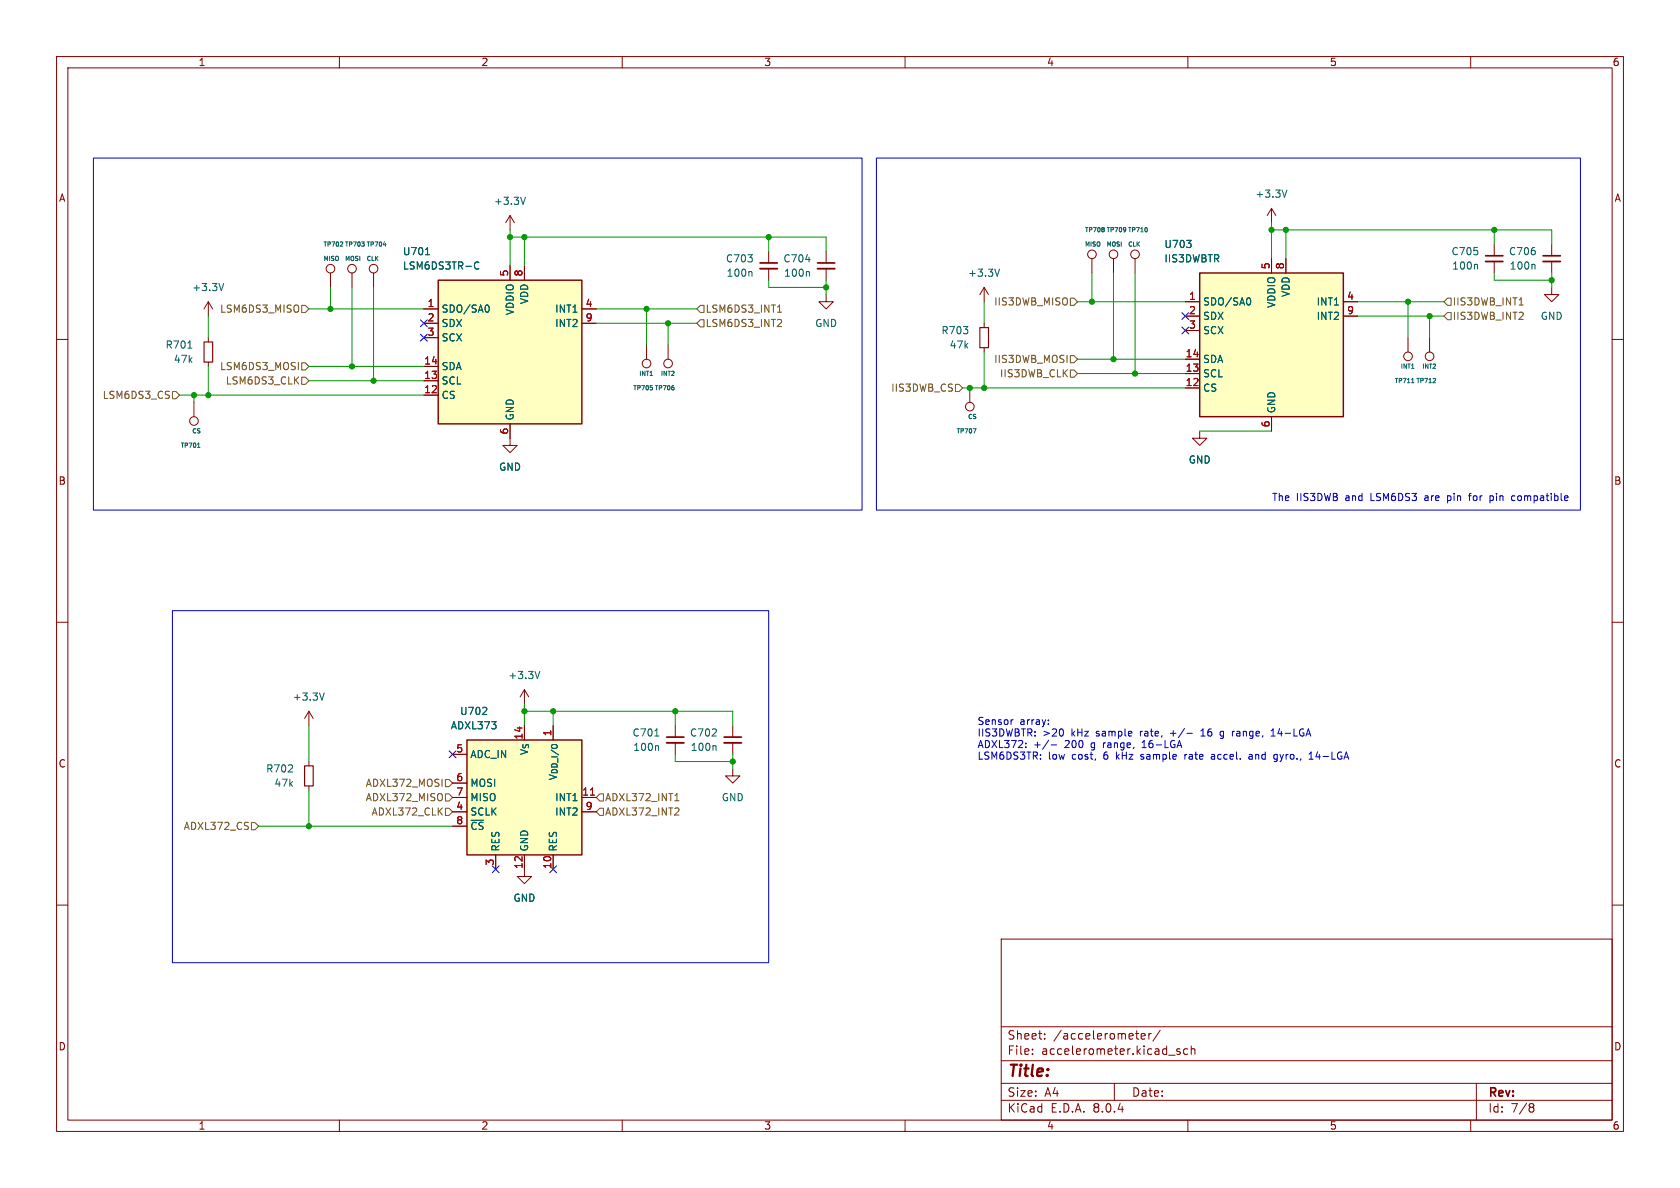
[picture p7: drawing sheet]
<svg xmlns="http://www.w3.org/2000/svg" width="297mm" height="210mm" viewBox="0 0 297 210" stroke-linecap="round" stroke-linejoin="round" font-family="sans-serif">
<g fill="none" stroke="#840000" stroke-width=".18">
<path d="M10 10h277v190h-277zM12 12h273v186h-273zM60 10v2M110 10v2M160 10v2M210 10v2M260 10v2M90.2 38.1l-.8 1.3M90.2 38.1v2.5M90.2 38.1l.7 1.3M10 60h2M36.8 53.3l-.7 1.3"/>
<path d="M36.8 53.3v2.6M36.8 59.7v.8M36.8 53.3l.8 1.3M58.4 48.3v2.5M62.2 48.3v2.5M66 48.3v2.5M146 44.5v2M146 47.5v2M264.2 43.2v2M264.2 46.2v2.1M285 60h2M34.3 71.1v2.6"/>
<path d="M36.8 64v.8M90.2 77.5v1.2h1.2l-1.2 1.3-1.3-1.3h1.3M114.3 61v2.5M10 110h2M285 110h2M92.7 121.9l-.8 1.3M92.7 121.9v2.6M92.7 121.9l.8 1.3M10 160h2M285 160h2M177 166h108v32h-108zM60 198v2"/>
<path d="M110 198v2M160 198v2M177 194.5h108M177 191.5h108M177 187.5h108M177 181.5h108M182.5 186.3v.1M182.5 185.5v.1M184.7 183.6v.1M184.7 182.8v.1M197 191.5v3M201.7 183.2l.8-.1-.1-.3-.4-.1-.3 .2 .1 .7h.6"/>
<path d="M203.1 182.7v1M203.5 182.7l-.3 .1-.1 .2M205.1 182.1l-1.3 2M208.6 185.5l-.4-.1-.2 .2 .1 .2 .5 .2v.3h-.6M210 185.5l-.5-.1-.3 .3v.4l.2 .2h.6M210 198v2M210.6 185.5l.2-.1 .4 .1v.9M210.6 184.9v1.5M260 198v2M261 191.5v6.5M270.6 195.1h.3l.3 .3-.3 .3M270.6 195.7h.3"/>
<path d="M270.9 195.7l.2 .2 .1 .4-.3 .3h-.3"/>
<circle cx="58.4" cy="47.5" r=".76"/>
<circle cx="62.2" cy="47.5" r=".76"/>
<circle cx="66" cy="47.5" r=".76"/>
<circle cx="34.3" cy="74.4" r=".76"/>
<circle cx="114.3" cy="64.3" r=".76"/>
</g>
<path d="M92.9 34.9l-.4 1.2M39.6 50.1l-.5 1.3M67.8 43.3h.4M142.4 45.9h.8M142.9 48l.2 .2v.6M261 46.7l.2 .2v.7M33.2 61.5h.7M34.9 79.1h.4M35.1 78.4v-.1v.8M114.9 66.4h.5M95.4 118.7l-.4 1.3" fill="none" stroke="#006464" stroke-width=".18"/>
<path d="M144.5 47.5h3.1M262.6 46.2h3.1" fill="none" stroke="#840000" stroke-width=".33"/>
<path d="M144.5 46.5h3.1M262.6 45.2h3.1" fill="none" stroke="#840000" stroke-width=".3"/>
<path d="M36.1 60.5h1.5v3.5h-1.5z" fill="none" stroke="#840000" stroke-width=".2"/>
<path d="M77.5 49.5h25.4v25.4h-25.4z" fill="#ffffc2"/>
<path d="M77.5 49.5h25.4v25.4h-25.4z" fill="none" stroke="#840000" stroke-width=".25"/>
<g fill="none" stroke="#840000" stroke-width=".18">
<path d="M74.9 54.6h2.6M74.9 57.2h2.6M74.9 59.7h2.6M90.2 47v2.5M92.7 47v2.5M102.9 54.6h2.5M102.9 57.2h2.5M146 52.1v1.2h1.3l-1.3 1.3-1.2-1.3h1.2M174 50.8l-.8 1.3M174 50.8v2.5M174 57.2v.7M174 50.8l.8 1.3"/>
<path d="M193 45.7v2.6M196.8 45.7v2.6M200.7 45.7v2.6M74.9 69.9h2.6M74.9 67.3h2.6M74.9 64.8h2.6M90.2 74.9v2.6M171.4 68.6v2.5M174 61.5v.7M212.1 76.2v1.3h1.3l-1.3 1.2-1.3-1.2h1.3"/>
<circle cx="193" cy="45" r=".76"/>
<circle cx="196.8" cy="45" r=".76"/>
<circle cx="200.7" cy="45" r=".76"/>
<circle cx="171.4" cy="71.9" r=".76"/>
</g>
<path d="M75.2 45h.7M83.9 47.3l.4 .3 .4-.2M84.7 46.4l-.4-.1-.4 .3M86.2 53.9a.79 .79 0 0 1 0 1.3M176.7 47.6l-.4 1.2M202.8 40.3v.6M172 75.8h.5l-.3 .7" fill="none" stroke="#006464" stroke-width=".18"/>
<path d="M173.2 57.9h1.6v3.6h-1.6z" fill="none" stroke="#840000" stroke-width=".2"/>
<path d="M212.1 48.3h25.4v25.4h-25.4z" fill="#ffffc2"/>
<path d="M212.1 48.3h25.4v25.4h-25.4z" fill="none" stroke="#840000" stroke-width=".25"/>
<g fill="none" stroke="#840000" stroke-width=".18">
<path d="M224.8 36.8v2.6M224.8 36.8l-.8 1.3M224.8 36.8l.8 1.3M209.5 53.3h2.6M209.5 55.9h2.6M209.5 58.4h2.6M224.8 45.7v2.6M227.3 45.7v2.6M237.5 53.3h2.5M237.5 55.9h2.5M274.3 50.8v1.3h1.3l-1.3 1.2-1.3-1.2h1.3M274.3 43.2v2"/>
<path d="M274.3 46.2v2.1M209.5 68.6h2.6M209.5 66h2.6M209.5 63.5h2.6M224.8 73.7v2.5M54.6 125.7l-.8 1.3M54.6 125.7v2.6M54.6 134.6v.8M54.6 138.9v.8M54.6 125.7l.8 1.3"/>
</g>
<path d="M227.5 33.6l-.4 1.3M209.8 42.5h.8l-.5 .5M210.5 43.1v.5M220.8 52.6a.79 .79 0 0 1 0 1.3M271.2 46.7l.2 .2v.7M57.3 122.5l-.4 1.3" fill="none" stroke="#006464" stroke-width=".18"/>
<path d="M53.8 135.4h1.6v3.5h-1.6z" fill="none" stroke="#840000" stroke-width=".2"/>
<path d="M272.8 46.2h3" fill="none" stroke="#840000" stroke-width=".33"/>
<path d="M272.8 45.2h3" fill="none" stroke="#840000" stroke-width=".3"/>
<path d="M82.5 130.8h20.4v20.3h-20.4z" fill="#ffffc2"/>
<path d="M82.5 130.8h20.4v20.3h-20.4z" fill="none" stroke="#840000" stroke-width=".25"/>
<g fill="none" stroke="#840000" stroke-width=".18">
<path d="M74.9 54.6h2.6M74.9 57.2h2.6M74.9 59.7h2.6M90.2 47v2.5M92.7 47v2.5M102.9 54.6h2.5M102.9 57.2h2.5M135.9 44.5v2M135.9 47.5v2M209.5 53.3h2.6M209.5 55.9h2.6M209.5 58.4h2.6"/>
<path d="M224.8 45.7v2.6M227.3 45.7v2.6M237.5 53.3h2.5M237.5 55.9h2.5M248.9 59.7v2.5M252.7 59.7v2.5M74.9 69.9h2.6M74.9 67.3h2.6M74.9 64.8h2.6M90.2 74.9v2.6M118.1 61v2.5M209.5 68.6h2.6"/>
<path d="M209.5 66h2.6M209.5 63.5h2.6M224.8 73.7v2.5M80 133.4h2.5M80 138.4h2.5M92.7 128.3v2.5M97.8 128.3v2.5M119.4 128.3v2M119.4 131.3v2.1M129.5 135.9v1.3h1.3l-1.3 1.2-1.2-1.2h1.2M129.5 128.3v2M129.5 131.3v2.1"/>
<path d="M80 141h2.5M80 143.5h2.5M80 146.1h2.5M87.6 151.1v2.6M92.7 151.1v3.8h1.3l-1.3 1.3-1.3-1.3h1.3M97.8 151.1v2.6M102.9 141h2.5M102.9 143.5h2.5"/>
<circle cx="118.1" cy="64.3" r=".76"/>
<circle cx="248.9" cy="63" r=".76"/>
<circle cx="252.7" cy="63" r=".76"/>
</g>
<path d="M104.4 140.6h.7" fill="none" stroke="#a90000" stroke-width=".18"/>
<g fill="none" stroke="#006464" stroke-width=".18">
<path d="M75.2 45h.7M83.9 47.3l.4 .3 .4-.2M84.7 46.4l-.4-.1-.4 .3M86.2 53.9a.79 .79 0 0 1 0 1.3M132.8 48l.1 .2v.6M209.8 42.5h.8l-.5 .5M210.5 43.1v.5M220.8 52.6a.79 .79 0 0 1 0 1.3M119.1 68.5h.1M119.1 68.5v.4M249.5 65.1h.5M253.6 66.9l.2 .1v.2l-.5 .5h.5"/>
<path d="M85.3 126.3h.8M86 125.2v.4M115.8 130.1h.7M116.2 131.8l.2 .2v.7M126.4 131.8l.2 .2v.7"/>
</g>
<path d="M134.4 47.5h3M117.9 131.3h3M128 131.3h3.1" fill="none" stroke="#840000" stroke-width=".33"/>
<path d="M134.4 46.5h3M117.9 130.3h3M128 130.3h3.1" fill="none" stroke="#840000" stroke-width=".3"/>
<g fill="none" stroke="#725600" stroke-width=".18">
<path d="M53.3 54h.7l.6 .6-.6 .6h-.7zM123.8 56.5h.7v1.3h-.7l-.6-.6zM123.8 54h.7v1.2h-.7l-.6-.6zM137.5 55.2h.7M137.7 54.1l.1-.2v1.3M138.1 56.5l.1 .2-.1 .3-.7 .7h.8M189.2 52.7h.7l.6 .6-.6 .7h-.7zM255.9 55.2h.6v1.3h-.6l-.6-.6zM255.9 52.7h.6v1.3h-.6l-.6-.7zM268.6 53.9h.7M30.5 69.2h.6l.6 .7-.6 .6h-.6zM53.3 66.7h.7l.6 .6-.6 .6h-.7z"/>
<path d="M53.3 64.1h.7l.6 .7-.6 .6h-.7zM168.9 67.9h.6l.7 .7-.7 .6h-.6zM189.2 65.4h.7l.6 .6-.6 .7h-.7zM189.2 62.9h.7l.6 .6-.6 .6h-.7zM78.1 137.7v1.3M78.7 137.8h.7l.6 .6-.6 .7h-.7zM44.4 145.4h.7l.6 .7-.6 .6h-.7zM77.7 143.4l.5 .7M78.1 140.5v.9M78.2 142.8l-.7 .7M78.7 140.3h.7l.6 .7-.6 .6h-.7zM78.7 142.9h.7l.6 .6-.6 .6h-.7z"/>
<path d="M106 142.9h.7v1.2h-.7l-.6-.6zM106 140.3h.7v1.3h-.7l-.6-.6zM119.3 141.5h.7M119.4 140.6l.3-.3v1.2M119.5 142.8l.4 .1 .1 .3-.8 .9h.8"/>
</g>
<g fill="none" stroke="#0000c2" stroke-width=".18">
<path d="M16.5 27.9h135.9v62.3h-135.9zM154.9 27.9h124.5v62.3h-124.5zM255.9 87.6v1.3M255.9 88.4l.1 .1M256 87.6l-.1 .1M259.6 87.6h.5M260.1 87.2l-.3 .2v1.1M263.4 87.7l.4-.1 .2 .2M263.4 87.6v1.3M264 88.4l-.2 .1-.4-.1M267.3 88.4l.2 .1 .3-.1M267.8 87.7l-.3-.1-.2 .2"/>
<path d="M30.5 108h105.4v62.2h-105.4zM179.1 127.2l-.2 .1M181.3 132v.2M181.3 131.4v.1M185.3 128v.1M185.3 127.3v.1M185.4 130.8l-1.1 1.7M185.8 131.7h1M187.9 129l.1 .3-.1 .7M201.7 134.1l.1 .1M201.8 133.4l-.1 .1 .1 .3M201.9 132.2h.7"/>
<path d="M202.2 131.1l-.3 .2M206.9 129.6h1M209.5 133.4v.8M209.8 133.4l-.3 .2M209.8 129.6h1M212.3 130.1h.7M212.3 129.2l.4-.4v1.3M214.2 133.4h.5M214.7 133.7h-.4l-.2 .2 .2 .3 .4-.1M215.7 129.9l.2 .2h.4M216.2 130.4l-.1 .1h-.3M216.3 129.3h-.4l-.2 .2"/>
<path d="M218.7 129.7v.4M220.8 133.4h.5l.1 .8M221.4 133.7h-.4l-.2 .2 .2 .3 .4-.1M224.7 130.1h.7M224.7 129.2l.4-.4v1.3M225.4 133.4h.4M225.8 134.1l-.4 .1M225.8 133.4v1l-.1 .2h-.3M231.4 134.2h.7M231.5 133.2l.3-.3v1.3M232.9 132.9l-.3 .9h.8"/>
</g>
<g fill="none" stroke="#009600" stroke-width=".18">
<path d="M224.8 39.4v6.3M36.8 55.9v3.8M54.6 54.6h20.3M58.4 50.8v3.8M62.2 50.8v14M66 50.8v16.5M90.2 40.6v6.4M90.2 41.9h55.8v2.6M92.7 41.9v5.1M105.4 54.6h17.8M105.4 57.2h17.8M114.3 54.6v6.4"/>
<path d="M118.1 57.2v3.8M135.9 49.5v1.3h10.1M135.9 41.9v2.6M146 49.5v2.6M174 53.3v3.9M190.5 53.3h19M193 48.3v5M196.8 48.3v15.2M200.7 48.3v17.7M224.8 40.6h49.5v2.6M227.3 40.6v5.1M240 53.3h15.3"/>
<path d="M240 55.9h15.3M248.9 53.3v6.4M252.7 55.9v3.8M264.2 40.6v2.6M264.2 48.3v1.2h10.1M274.3 48.3v2.5M31.7 69.9h43.2M34.3 69.9v1.2M36.8 64.8v5.1M54.6 64.8h20.3M54.6 67.3h20.3M170.2 68.6h39.3"/>
<path d="M174 62.2v6.4M190.5 66h19M190.5 63.5h19M212.1 76.2h12.7M54.6 128.3v6.3M54.6 139.7v6.4M92.7 125.7h36.8v2.6M92.7 124.5v3.8M97.8 125.7v2.6M119.4 133.4v1.2h10.1M119.4 125.7v2.6M129.5 133.4v2.5"/>
<path d="M45.7 146.1h34.3"/>
</g>
<g fill="none" stroke="#000084" stroke-width=".18">
<path d="M74.3 59.1l1.2 1.2M74.3 56.5l1.2 1.3M75.5 59.1l-1.2 1.2M75.5 56.5l-1.2 1.3M208.9 57.8l1.3 1.2M208.9 55.3l1.3 1.2M210.2 57.8l-1.3 1.2M210.2 55.3l-1.3 1.2M79.4 132.7l1.2 1.3M80.6 132.7l-1.2 1.3M87 153.1l1.2 1.2M88.2 153.1l-1.2 1.2"/>
<path d="M97.2 153.1l1.2 1.2M98.4 153.1l-1.2 1.2"/>
</g>
<g fill="#009600" stroke="#009600" stroke-width=".18">
<circle cx="264.2" cy="40.6" r=".46"/>
<circle cx="224.8" cy="40.6" r=".46"/>
<circle cx="248.9" cy="53.3" r=".46"/>
<circle cx="227.3" cy="40.6" r=".46"/>
<circle cx="252.7" cy="55.9" r=".46"/>
<circle cx="274.3" cy="49.5" r=".46"/>
<circle cx="135.9" cy="41.9" r=".46"/>
<circle cx="118.1" cy="57.2" r=".46"/>
<circle cx="92.7" cy="125.7" r=".46"/>
<circle cx="97.8" cy="125.7" r=".46"/>
<circle cx="119.4" cy="125.7" r=".46"/>
<circle cx="129.5" cy="134.6" r=".46"/>
<circle cx="54.6" cy="146.1" r=".46"/>
<circle cx="171.4" cy="68.6" r=".46"/>
<circle cx="174" cy="68.6" r=".46"/>
<circle cx="193" cy="53.3" r=".46"/>
<circle cx="90.2" cy="41.9" r=".46"/>
<circle cx="114.3" cy="54.6" r=".46"/>
<circle cx="92.7" cy="41.9" r=".46"/>
<circle cx="196.8" cy="63.5" r=".46"/>
<circle cx="146" cy="50.8" r=".46"/>
<circle cx="200.7" cy="66" r=".46"/>
<circle cx="34.3" cy="69.9" r=".46"/>
<circle cx="36.8" cy="69.9" r=".46"/>
<circle cx="66" cy="67.3" r=".46"/>
<circle cx="58.4" cy="54.6" r=".46"/>
<circle cx="62.2" cy="64.8" r=".46"/>
</g>
<text font-size="2.8" fill="#840000" x="178" y="190.9">Title:</text>
<g font-size="2.1" fill="#840000">
<text x="178" y="184">Sheet:</text>
<text x="186.2" y="184">/accelerometer/</text>
<text x="178" y="186.7">File:</text>
<text x="184.1" y="186.7">accelerometer.kicad_sch</text>
<text x="178" y="196.9">KiCad</text>
<text x="178" y="194.1">Size:</text>
<text x="184.7" y="194.1">A4</text>
<text x="185.7" y="196.9">E.D.A.</text>
<text x="193.3" y="196.9">8.0.4</text>
<text x="200" y="194.1">Date:</text>
<text x="263" y="194.3">Rev:</text>
<text x="263" y="196.9">Id:</text>
<text x="267.1" y="196.9">7/8</text>
</g>
<g font-size="1.8" fill="#840000">
<text x="35" y="11.9">1</text>
<text x="85" y="11.9">2</text>
<text x="135" y="11.9">3</text>
<text x="185" y="11.9">4</text>
<text x="235" y="11.9">5</text>
<text x="285" y="11.9">6</text>
<text x="10.3" y="35.9">A</text>
<text x="285.3" y="35.9">A</text>
<text x="10.3" y="85.9">B</text>
<text x="285.3" y="85.9">B</text>
<text x="10.3" y="135.9">C</text>
<text x="285.3" y="135.9">C</text>
<text x="10.3" y="185.9">D</text>
<text x="285.3" y="185.9">D</text>
<text x="35" y="199.9">1</text>
<text x="85" y="199.9">2</text>
<text x="135" y="199.9">3</text>
<text x="185" y="199.9">4</text>
<text x="235" y="199.9">5</text>
<text x="285" y="199.9">6</text>
</g>
<g font-size="1.8" fill="#006464">
<text x="221.8" y="35.2">+3.3V</text>
<text x="87.2" y="36.4">+3.3V</text>
<text x="71.1" y="47.9">LSM6DS3TR-C</text>
<text x="71.1" y="45.3">U701</text>
<text x="128.2" y="46.6">C703</text>
<text x="138.4" y="46.6">C704</text>
<text x="205.7" y="44">U703</text>
<text x="205.7" y="46.6">IIS3DWBTR</text>
<text x="256.5" y="45.3">C705</text>
<text x="256.6" y="47.9">100n</text>
<text x="266.7" y="45.3">C706</text>
<text x="266.8" y="47.9">100n</text>
<text x="33.9" y="51.7">+3.3V</text>
<text x="93.6" y="53.9" transform="rotate(-90 93.6 53.9)">VDD</text>
<text x="128.4" y="49.1">100n</text>
<text x="138.5" y="49.1">100n</text>
<text x="171" y="49.1">+3.3V</text>
<text x="228.2" y="52.6" transform="rotate(-90 228.2 52.6)">VDD</text>
<text x="78" y="55.5">SDO/SA0</text>
<text x="78" y="58">SDX</text>
<text x="91" y="55.8" transform="rotate(-90 91 55.8)">VDDIO</text>
<text x="98" y="55.5">INT1</text>
<text x="98" y="58">INT2</text>
<text x="144" y="58">GND</text>
<text x="166.3" y="59.3">R703</text>
<text x="212.6" y="54.2">SDO/SA0</text>
<text x="212.6" y="56.7">SDX</text>
<text x="212.6" y="59.3">SCX</text>
<text x="225.7" y="54.5" transform="rotate(-90 225.7 54.5)">VDDIO</text>
<text x="232.7" y="54.2">INT1</text>
<text x="232.7" y="56.7">INT2</text>
<text x="272.3" y="56.7">GND</text>
<text x="29.2" y="61.8">R701</text>
<text x="30.6" y="64.4">47k</text>
<text x="78" y="65.6">SDA</text>
<text x="78" y="60.6">SCX</text>
<text x="167.8" y="61.8">47k</text>
<text x="212.6" y="64.4">SDA</text>
<text x="78" y="70.7">CS</text>
<text x="78" y="68.2">SCL</text>
<text x="212.6" y="69.4">CS</text>
<text x="212.6" y="66.9">SCL</text>
<text x="91" y="74.4" transform="rotate(-90 91 74.4)">GND</text>
<text x="225.7" y="73.2" transform="rotate(-90 225.7 73.2)">GND</text>
<text x="88.1" y="83.4">GND</text>
<text x="210.1" y="82.1">GND</text>
<text x="51.7" y="124.1">+3.3V</text>
<text x="89.8" y="120.2">+3.3V</text>
<text x="79.6" y="129.1">ADXL373</text>
<text x="81.2" y="126.6">U702</text>
<text x="111.7" y="130.4">C701</text>
<text x="121.9" y="130.4">C702</text>
<text x="47" y="136.8">R702</text>
<text x="83.1" y="134.2">ADC_IN</text>
<text x="93.6" y="133.6" transform="rotate(-90 93.6 133.6)">V_{S}</text>
<text x="111.8" y="132.9">100n</text>
<text x="122" y="132.9">100n</text>
<text x="48.4" y="139.3">47k</text>
<text x="83.1" y="139.3">MOSI</text>
<text x="83.1" y="141.8">MISO</text>
<text x="98" y="141.8">INT1</text>
<text x="98.7" y="138.1" transform="rotate(-90 98.7 138.1)">V_{DD_I/O}</text>
<text x="127.5" y="141.8">GND</text>
<text x="83.1" y="144.4">SCLK</text>
<text x="83.1" y="146.9">~{CS}</text>
<text x="98" y="144.4">INT2</text>
<text x="88.5" y="150.6" transform="rotate(-90 88.5 150.6)">RES</text>
<text x="93.6" y="150.6" transform="rotate(-90 93.6 150.6)">GND</text>
<text x="98.7" y="150.6" transform="rotate(-90 98.7 150.6)">RES</text>
<text x="90.7" y="159.6">GND</text>
</g>
<g font-size="1.8" fill="#a90000">
<text x="224.5" y="47.7" transform="rotate(-90 224.5 47.7)">5</text>
<text x="227.1" y="47.7" transform="rotate(-90 227.1 47.7)">8</text>
<text x="89.9" y="49" transform="rotate(-90 89.9 49)">5</text>
<text x="92.5" y="49" transform="rotate(-90 92.5 49)">8</text>
<text x="210.1" y="53.1">1</text>
<text x="238.1" y="53.1">4</text>
<text x="75.5" y="54.4">1</text>
<text x="75.5" y="56.9">2</text>
<text x="75.5" y="59.4">3</text>
<text x="103.4" y="54.4">4</text>
<text x="103.4" y="56.9">9</text>
<text x="210.1" y="55.6">2</text>
<text x="210.1" y="58.2">3</text>
<text x="238.1" y="55.6">9</text>
<text x="74.9" y="64.5">14</text>
<text x="209.5" y="65.8">13</text>
<text x="209.5" y="63.2">14</text>
<text x="74.9" y="69.6">12</text>
<text x="74.9" y="67.1">13</text>
<text x="209.5" y="68.3">12</text>
<text x="89.9" y="76.9" transform="rotate(-90 89.9 76.9)">6</text>
<text x="224.5" y="75.6" transform="rotate(-90 224.5 75.6)">6</text>
<text x="92.5" y="130.9" transform="rotate(-90 92.5 130.9)">14</text>
<text x="97.5" y="130.2" transform="rotate(-90 97.5 130.2)">1</text>
<text x="80.6" y="133.1">5</text>
<text x="80.6" y="143.3">4</text>
<text x="80.6" y="138.2">6</text>
<text x="80.6" y="140.7">7</text>
<text x="102.8" y="140.7">11</text>
<text x="103.4" y="143.3">9</text>
<text x="80.6" y="145.8">8</text>
<text x="87.4" y="153.1" transform="rotate(-90 87.4 153.1)">3</text>
<text x="92.5" y="153.7" transform="rotate(-90 92.5 153.7)">12</text>
<text x="97.5" y="153.7" transform="rotate(-90 97.5 153.7)">10</text>
</g>
<g font-size="1.8" fill="#725600">
<text x="38.8" y="55.5">LSM6DS3_MISO</text>
<text x="124.7" y="58">LSM6DS3_INT2</text>
<text x="124.7" y="55.5">LSM6DS3_INT1</text>
<text x="175.7" y="54.2">IIS3DWB_MISO</text>
<text x="256.7" y="56.7">IIS3DWB_INT2</text>
<text x="256.7" y="54.2">IIS3DWB_INT1</text>
<text x="38.8" y="65.6">LSM6DS3_MOSI</text>
<text x="175.7" y="64.4">IIS3DWB_MOSI</text>
<text x="18.1" y="70.7">LSM6DS3_CS</text>
<text x="39.8" y="68.2">LSM6DS3_CLK</text>
<text x="157.4" y="69.4">IIS3DWB_CS</text>
<text x="176.7" y="66.9">IIS3DWB_CLK</text>
<text x="64.6" y="139.3">ADXL372_MOSI</text>
<text x="64.6" y="141.8">ADXL372_MISO</text>
<text x="106.9" y="141.8">ADXL372_INT1</text>
<text x="32.4" y="146.9">ADXL372_CS</text>
<text x="65.6" y="144.4">ADXL372_CLK</text>
<text x="106.9" y="144.4">ADXL372_INT2</text>
</g>
<g font-size="1.8" fill="#0000c2">
<text x="224.8" y="88.7">The</text>
<text x="229.2" y="88.7">IIS3DWB</text>
<text x="238" y="88.7">and</text>
<text x="242.6" y="88.7">LSM6DS3</text>
<text x="252.3" y="88.7">are</text>
<text x="256.5" y="88.7">pin</text>
<text x="260.6" y="88.7">for</text>
<text x="264.4" y="88.7">pin</text>
<text x="268.5" y="88.7">compatible</text>
<text x="172.7" y="128.2">Sensor</text>
<text x="172.7" y="130.3">IIS3DWBTR:</text>
<text x="180.3" y="128.2">array:</text>
<text x="184.4" y="130.3">&gt;20</text>
<text x="189.5" y="130.3">kHz</text>
<text x="194.1" y="130.3">sample</text>
<text x="202" y="130.3">rate,</text>
<text x="207.5" y="130.3">+/-</text>
<text x="213.2" y="130.3">16</text>
<text x="216.8" y="130.3">g</text>
<text x="219.1" y="130.3">range,</text>
<text x="226.2" y="130.3">14-LGA</text>
<text x="172.7" y="132.3">ADXL372:</text>
<text x="172.7" y="134.4">LSM6DS3TR:</text>
<text x="182.7" y="132.3">+/-</text>
<text x="185.3" y="134.4">low</text>
<text x="188.4" y="132.3">200</text>
<text x="189.6" y="134.4">cost,</text>
<text x="193.2" y="132.3">g</text>
<text x="195.4" y="134.4">6</text>
<text x="195.5" y="132.3">range,</text>
<text x="197.8" y="134.4">kHz</text>
<text x="202.3" y="134.4">sample</text>
<text x="202.6" y="132.3">16-LGA</text>
<text x="210.3" y="134.4">rate</text>
<text x="215.2" y="134.4">accel.</text>
<text x="222.1" y="134.4">and</text>
<text x="226.7" y="134.4">gyro.,</text>
<text x="233.1" y="134.4">14-LGA</text>
</g>
<g font-size="1.1" fill="#006464">
<text x="191.7" y="41.2">TP708 TP709 TP710</text>
<text x="57.1" y="43.8">TP702 TP703 TP704</text>
<text x="57.1" y="46.3">MISO</text>
<text x="60.9" y="46.3">MOSI</text>
<text x="64.7" y="46.3">CLK</text>
<text x="191.7" y="43.8">MISO</text>
<text x="195.5" y="43.8">MOSI</text>
<text x="199.3" y="43.8">CLK</text>
<text x="247.5" y="65.4">INT1</text>
<text x="251.3" y="65.4">INT2</text>
<text x="111.8" y="69.2">TP705 TP706</text>
<text x="112.9" y="66.6">INT1</text>
<text x="116.7" y="66.6">INT2</text>
<text x="246.5" y="67.9">TP711 TP712</text>
<text x="33.9" y="76.8">CS</text>
<text x="169" y="76.8">TP707</text>
<text x="171" y="74.3">CS</text>
<text x="31.8" y="79.3">TP701</text>
</g>
</svg>
